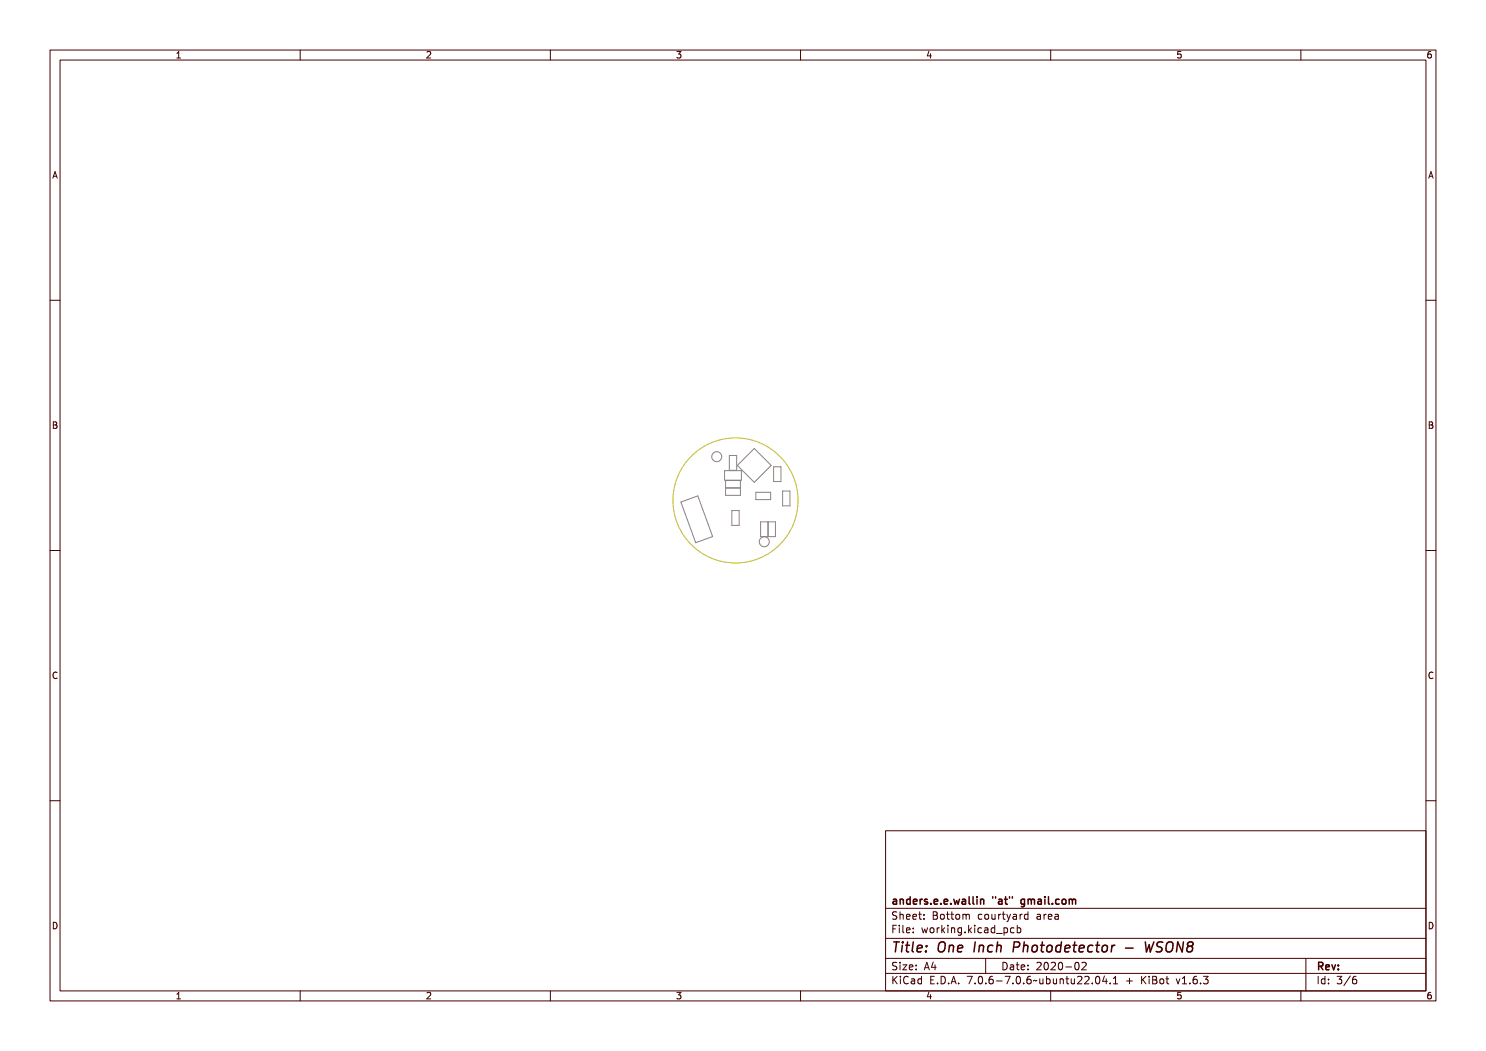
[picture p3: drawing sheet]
<svg xmlns="http://www.w3.org/2000/svg" width="297mm" height="210mm" viewBox="0 0 297 210" stroke-linecap="round" stroke-linejoin="round" font-family="sans-serif">
<g fill="none" stroke="#848484" stroke-width=".2">
<path d="M144.8 94h3.4v1.9h-3.4zM145 96h3v3h-3zM145 97.5h3M145.8 91h1.4v3h-1.4zM150.8 89.6l3.3 3.4-3.3 3.4-3.4-3.4zM151.1 98.4h2.9v1.4h-2.9zM154.6 93.3h1.5v2.9h-1.5zM156.4 98.1h1.5v3h-1.5zM136.1 100.3l3.4-1.2 2.9 8.1-3.4 1.2zM146.3 102h1.4v3h-1.4zM152 104.3h3v2.9h-3zM153.5 104.3v2.9"/>
<circle cx="143.3" cy="91.3" r="1"/>
<circle cx="152.8" cy="108.3" r="1"/>
</g>
<circle cx="147" cy="100" r="12.5" fill="none" stroke="#c2c200" stroke-width=".2"/>
<g fill="none" stroke="#480000" stroke-width=".2">
<path d="M10 10h277v190h-277zM12 12h273v186h-273zM60 10v2M110 10v2M160 10v2M210 10v2M260 10v2M10 60h2M285 60h2M10 110h2M285 110h2M10 160h2"/>
<path d="M285 160h2M177 166h108v32h-108zM60 198v2M110 198v2M160 198v2M177 181.5h108M177 187.5h108M177 191.5h108M177 194.5h108M178.1 195.2h.2v.6l.6-.6h.3l-.6 .6 .6 .8h-.2l-.5-.7-.2 .2v.5h-.2zM178.2 185h.9v.2h-.7v.4h.6v.2h-.6v.7h-.2zM178.3 182.4l.5-.1h.2v.2a.31 .31 0 0 0-.5-.1 .31 .31 0 0 0 0 .5 .5 .5 0 0 1 .6 .6 .5 .5 0 0 1-.8 .2l-.1-.2a.34 .34 0 0 0 .4 .1 .34 .34 0 0 0 .1-.5 .47 .47 0 0 1-.5-.2 .47 .47 0 0 1 .1-.5z"/>
<path d="M178.3 192.5l.5-.1h.2v.2a.31 .31 0 0 0-.5-.1 .31 .31 0 0 0 0 .5 .5 .5 0 0 1 .6 .6 .5 .5 0 0 1-.8 .2l-.1-.2a.34 .34 0 0 0 .4 .1 .34 .34 0 0 0 .1-.5 .47 .47 0 0 1-.5-.2 .47 .47 0 0 1 .1-.5zM179.4 182.2h.2v.6a.35 .35 0 0 1 .4-.1 .35 .35 0 0 1 .2 .4v.6h-.2v-.8h-.4v.8h-.2zM179.5 185.4h.4v.9h.4v.2h-.9v-.2h.3v-.8h-.2zM179.5 192.8h.4v.9h.4v.1h-.9v-.1h.3v-.8h-.2zM179.5 195.6h.4v.9h.4v.1h-.9v-.1h.3v-.8h-.2zM179.7 184.9h.2v.3h-.2zM179.7 192.3h.2v.3h-.2zM179.7 195.1h.2v.3h-.2zM180.6 184.9h.4v1.3l.4 .1v.2l-.5-.2v-1.2h-.3zM180.6 192.8h.8l-.6 .9h.6v.1h-.8l.6-.9h-.6zM180.7 182.8l.1-.1a.49 .49 0 0 1 .5 0 .49 .49 0 0 1 .2 .5h-.8a.42 .42 0 0 0 .3 .4 .42 .42 0 0 0 .4-.1 .47 .47 0 0 1-.4 .3 .47 .47 0 0 1-.4-.3zM180.7 195.4a.4 .4 0 0 1 .4-.3 .4 .4 0 0 1 .4 .3 .56 .56 0 0 0-.8 .4 .56 .56 0 0 0 .5 .7l.3-.1a.43 .43 0 0 1-.5 .3 .43 .43 0 0 1-.4-.4v-.6z"/>
<path d="M180.8 182.9l.4-.1 .1 .3h-.6zM181.8 195.6l.3-.1a.43 .43 0 0 1 .5 .5v.6h-.1v-.1a.38 .38 0 0 1-.5 .2 .38 .38 0 0 1-.2-.5 .38 .38 0 0 1 .4-.2h.3a.35 .35 0 0 0-.3-.4 .35 .35 0 0 0-.4 .2zM181.9 182.8l.1-.1a.49 .49 0 0 1 .5 0 .49 .49 0 0 1 .2 .5h-.8a.42 .42 0 0 0 .3 .4 .42 .42 0 0 0 .5-.1 .47 .47 0 0 1-.5 .3 .47 .47 0 0 1-.4-.3zM181.9 185.5l.1-.1a.49 .49 0 0 1 .5 0 .49 .49 0 0 1 .2 .5h-.8a.42 .42 0 0 0 .3 .4 .42 .42 0 0 0 .5-.1 .47 .47 0 0 1-.5 .3 .47 .47 0 0 1-.4-.3zM181.9 192.9l.1-.1a.49 .49 0 0 1 .5 0 .49 .49 0 0 1 .2 .5h-.8a.42 .42 0 0 0 .3 .4 .42 .42 0 0 0 .5-.1 .47 .47 0 0 1-.5 .3 .47 .47 0 0 1-.4-.3zM182 196.2l.5-.1a.31 .31 0 0 1-.2 .4 .31 .31 0 0 1-.4-.1zM182 182.9l.4-.1 .1 .3h-.6zM182 185.6l.4-.1 .1 .3h-.6zM182 193l.4-.1 .1 .3h-.6zM183 195.7l.4-.2 .2 .2v-.6h.2v1.5h-.2v-.1a.42 .42 0 0 1-.5 .1 .42 .42 0 0 1-.2-.5zM183.2 195.8l.1-.1a.4 .4 0 0 1 .3 .4 .4 .4 0 0 1-.3 .4l-.2-.2zM183.2 182.3h.2v.4h.4v.1h-.4v.7l.4 .1v.1h-.4l-.1-.1-.1-.8h-.3v-.1h.3z"/>
<path d="M183.3 185.4h.2v.3h-.2zM183.3 186.2h.2v.3h-.2zM183.3 192.8h.2v.3h-.2zM183.3 193.6h.2v.2h-.2zM184.5 182.7h.2v.3h-.2zM184.5 183.5h.2v.2h-.2zM185.2 185.4h.2l.2 .8 .1-.5h.2l.2 .5 .1-.8h.2l-.2 1.1h-.2l-.2-.7-.2 .7h-.1zM185.4 195.2h.9v.2h-.7v.4h.6v.2h-.6v.5h.7v.1h-.9zM185.7 192.4h.2l.5 1.4h-.2l-.1-.3h-.5l-.1 .3h-.2zM185.8 192.6l.2 .7h-.4zM186.6 182.3h.4a.35 .35 0 0 1 .5 .2 .35 .35 0 0 1-.3 .5 .41 .41 0 0 1 .3 .5 .41 .41 0 0 1-.5 .2h-.4zM186.8 183.1h.2a.27 .27 0 0 1 .3 .2 .27 .27 0 0 1-.3 .3h-.2z"/>
<path d="M186.8 182.5h.2a.23 .23 0 0 1 .3 .2 .23 .23 0 0 1-.3 .2h-.2zM186.8 185.6l.1-.1a.39 .39 0 0 1 .4 .4 .39 .39 0 0 1-.4 .4l-.1-.2zM186.9 196.4h.2v.2h-.2zM187.1 192.4h.2v.9h.2v.2h-.2v.3h-.2v-.3h-.6zM187.1 192.6v.7h-.4zM187.8 195.2a.76 .76 0 0 1 .9 .7 .76 .76 0 0 1-.9 .7zM188 195.4a.57 .57 0 0 1 .5 .5 .57 .57 0 0 1-.5 .6zM188 185.4h.2v.2v-.1a.29 .29 0 0 1 .3-.2 .29 .29 0 0 1 .3 .3 .37 .37 0 0 0-.5-.1 .37 .37 0 0 0-.1 .4v.6h-.2zM188 182.9l.1-.1a.39 .39 0 0 1 .4 .4 .39 .39 0 0 1-.4 .4l-.1-.2zM189.1 184.9h.1v.9l.5-.4h.2l-.4 .4 .5 .7h-.2l-.4-.6-.2 .1v.5h-.1zM189.2 182.3h.2v.4h.4v.1h-.4v.7l.4 .1v.1h-.4l-.1-.1-.1-.8h-.2v-.1h.2zM189.3 196.4h.3v.2h-.3z"/>
<path d="M190.3 185.4h.4v.9h.4v.2h-.9v-.2h.4v-.8h-.3zM190.5 182.3h.1v.4h.4v.1h-.4v.7l.4 .1v.1h-.4l-.1-.1v-.8h-.3v-.1h.3zM190.5 195.2h.3l.4 1.4h-.2l-.1-.3h-.5l-.1 .3h-.2zM190.6 184.9h.1v.3h-.1zM190.6 195.4l.2 .7h-.4zM191.4 185.4h.2v.1a.35 .35 0 0 1 .4-.1 .35 .35 0 0 1 .3 .4v.7h-.2l-.1-.9h-.3l-.1 .9h-.2zM191.6 182.9l.1-.1a.39 .39 0 0 1 .4 .4 .39 .39 0 0 1-.4 .4l-.1-.2zM191.7 196.4h.3v.2h-.3zM192.5 182.7l.6 .1 .3-.1 .1 1h-.1l-.1-.9-.2 .1v.8h-.1l-.2-.9-.1 .9h-.2zM192.7 185.5l.3-.2 .3 .2v-.1h.2v1a.53 .53 0 0 1-.8 .4v-.2a.36 .36 0 0 0 .4 .1 .36 .36 0 0 0 .2-.4l-.1 .1a.53 .53 0 0 1-.7-.3 .53 .53 0 0 1 .2-.6zM192.8 185.6l.1-.1a.39 .39 0 0 1 .4 .4 .39 .39 0 0 1-.4 .4l-.1-.2zM193.8 195.2h.9l-.5 1.4h-.2l.5-1.2h-.7z"/>
<path d="M194.1 186.2h.3v.3h-.3zM195.1 184.9h.2v.9l.4-.4h.3l-.5 .4 .5 .7h-.2l-.4-.6-.1 .1v.5h-.2zM195.2 182.8a.39 .39 0 0 1 .4-.2 .39 .39 0 0 1 .3 .3 .4 .4 0 0 0-.6 0 .4 .4 0 0 0 0 .6 .4 .4 0 0 0 .6 0 .45 .45 0 0 1-.6 .3 .45 .45 0 0 1-.3-.6zM195.3 196.4h.3v.2h-.3zM196.3 185.4h.5v.9h.3v.2h-.9v-.2h.4v-.8h-.3zM196.3 195.4a.57 .57 0 0 1 .7 0 .57 .57 0 0 1 .1 .8 .5 .5 0 0 1-.6 .5 .5 .5 0 0 1-.3-.8zM196.4 182.9l.1-.1a.39 .39 0 0 1 .4 .4 .39 .39 0 0 1-.4 .4l-.1-.2zM196.5 195.4a.61 .61 0 0 1 .4 1l-.1 .1a.61 .61 0 0 1-.4-1zM196.6 184.9h.2v.3h-.2zM197 191.5v3M197.4 182.7h.2v.8l.2 .1 .3-.2v-.7h.2v1h-.2v-.1a.35 .35 0 0 1-.4 .2 .35 .35 0 0 1-.3-.5zM197.6 185.5a.39 .39 0 0 1 .4-.2 .39 .39 0 0 1 .3 .3 .4 .4 0 0 0-.6 0 .4 .4 0 0 0 0 .6 .4 .4 0 0 0 .6 0 .45 .45 0 0 1-.6 .3 .45 .45 0 0 1-.3-.6z"/>
<path d="M197.7 196.4h.3v.2h-.3zM198.7 185.4l.2-.1a.43 .43 0 0 1 .6 .5v.7h-.2v-.2a.38 .38 0 0 1-.5 .2 .38 .38 0 0 1-.2-.5 .38 .38 0 0 1 .5-.2h.2a.35 .35 0 0 0-.3-.4 .35 .35 0 0 0-.3 .2zM198.7 195.4a.38 .38 0 0 1 .4-.3 .38 .38 0 0 1 .3 .3 .43 .43 0 0 0-.5 0 .43 .43 0 0 0-.1 .5 .46 .46 0 0 1 .7 .1 .46 .46 0 0 1-.2 .6 .46 .46 0 0 1-.7-.2zM198.8 182.7h.2v.2v-.1a.29 .29 0 0 1 .4-.2 .29 .29 0 0 1 .2 .3 .37 .37 0 0 0-.4-.1 .37 .37 0 0 0-.2 .4v.5h-.2zM198.8 186l.5-.1a.31 .31 0 0 1-.1 .4 .31 .31 0 0 1-.4-.1zM199.9 185.5l.3-.2 .3 .2v-.6h.2v1.6h-.2v-.2a.42 .42 0 0 1-.5 .1 .42 .42 0 0 1-.2-.5zM200 196h.5v.2h-.5zM200 185.6l.1-.1a.39 .39 0 0 1 .4 .4 .39 .39 0 0 1-.4 .4l-.1-.2zM200.1 182.3h.2v.4h.4v.1h-.4v.7l.4 .1v.1h-.4l-.2-.1v-.8h-.3v-.1h.3zM200.1 192.4a.76 .76 0 0 1 1 .7 .76 .76 0 0 1-1 .7zM200.3 192.6a.57 .57 0 0 1 .6 .5 .57 .57 0 0 1-.6 .6zM200.9 186.8l1.2 .1z"/>
<path d="M201 182.7h.2l.3 .8 .3-.8h.2l-.3 .7a.68 .68 0 0 1-.7 .8l.4-.5zM201 195.2h.9l-.5 1.4h-.2l.5-1.2h-.7zM201.4 192.8l.3-.1a.43 .43 0 0 1 .5 .5v.6h-.1v-.1a.38 .38 0 0 1-.5 .2 .38 .38 0 0 1-.2-.5 .38 .38 0 0 1 .4-.2h.3a.35 .35 0 0 0-.3-.4 .35 .35 0 0 0-.4 .2zM201.6 193.4l.5-.1a.31 .31 0 0 1-.2 .4 .31 .31 0 0 1-.4-.1zM202.2 185.4h.2v.1a.53 .53 0 0 1 .8 .3 .53 .53 0 0 1-.6 .7l-.2-.2v.6h-.2zM202.3 182.7l.3-.1a.43 .43 0 0 1 .5 .5v.6h-.2v-.1a.38 .38 0 0 1-.5 .2 .38 .38 0 0 1-.2-.5 .38 .38 0 0 1 .5-.2h.2a.35 .35 0 0 0-.2-.4 .35 .35 0 0 0-.4 .2zM202.4 183.3l.5-.1a.31 .31 0 0 1-.1 .4 .31 .31 0 0 1-.4-.1zM202.5 185.6l.1-.1a.4 .4 0 0 1 .4 .4 .4 .4 0 0 1-.4 .4l-.2-.2zM202.5 196.4h.3v.2h-.3zM202.8 192.4h.2v.4h.4v.1h-.4v.7l.4 .1v.1h-.4l-.2-.1v-.8h-.3v-.1h.3zM203.5 195.4a.57 .57 0 0 1 .8 0 .57 .57 0 0 1 0 .8 .5 .5 0 0 1-.6 .5 .5 .5 0 0 1-.3-.8zM203.6 185.5a.39 .39 0 0 1 .4-.2 .39 .39 0 0 1 .3 .3 .4 .4 0 0 0-.5 0 .4 .4 0 0 0 0 .6 .4 .4 0 0 0 .5 0 .45 .45 0 0 1-.6 .3 .45 .45 0 0 1-.2-.6z"/>
<path d="M203.6 182.7h.2v.2l.1-.1a.29 .29 0 0 1 .3-.2 .29 .29 0 0 1 .2 .3 .37 .37 0 0 0-.4-.1 .37 .37 0 0 0-.2 .4v.5h-.2zM203.7 195.4a.61 .61 0 0 1 .4 1l-.1 .1a.61 .61 0 0 1-.3-1zM203.9 192.9l.1-.1a.49 .49 0 0 1 .5 0 .49 .49 0 0 1 .2 .5h-.8a.42 .42 0 0 0 .3 .4 .42 .42 0 0 0 .5-.1 .47 .47 0 0 1-.5 .3 .47 .47 0 0 1-.4-.3zM204 193l.4-.1 .1 .3h-.6zM204.7 184.9h.1v.6a.53 .53 0 0 1 .8 .3 .53 .53 0 0 1-.6 .7l-.2-.2v.2h-.1zM204.7 182.8l.3-.2 .3 .2v-.6h.2v1.5h-.2v-.1a.42 .42 0 0 1-.5 .1 .42 .42 0 0 1-.2-.5zM204.8 182.9l.1-.1a.4 .4 0 0 1 .4 .4 .4 .4 0 0 1-.4 .4l-.1-.2zM204.9 185.6l.1-.1a.39 .39 0 0 1 .4 .4 .39 .39 0 0 1-.4 .4l-.1-.2zM204.9 196.4h.3v.2h-.3zM205.3 192.8h.2v.3h-.2zM205.3 193.6h.2v.2h-.2zM205.9 195.4a.38 .38 0 0 1 .4-.3 .38 .38 0 0 1 .3 .3 .43 .43 0 0 0-.5 0 .43 .43 0 0 0-.1 .5 .46 .46 0 0 1 .7 .1 .46 .46 0 0 1-.2 .6 .46 .46 0 0 1-.6-.2z"/>
<path d="M207 196l1-.1a.49 .49 0 0 1-.8 .1l-.2 .2zM207.1 182.7l.3-.1a.43 .43 0 0 1 .5 .5v.6h-.2v-.1a.38 .38 0 0 1-.5 .2 .38 .38 0 0 1-.2-.5 .38 .38 0 0 1 .5-.2h.2a.35 .35 0 0 0-.2-.4 .35 .35 0 0 0-.4 .2zM207.3 183.3l.4-.1a.31 .31 0 0 1-.1 .4 .31 .31 0 0 1-.4-.1zM207.4 192.5a.53 .53 0 0 1 .8 .1 .53 .53 0 0 1-.3 .7l-.3 .4h.7v.1h-.9l.3-.5a.4 .4 0 0 0 .3-.4 .4 .4 0 0 0-.3-.4l-.3 .2zM208.3 195.6h.1l.1 .8 .2 .1 .2-.2v-.7h.2v1h-.2v-.1a.35 .35 0 0 1-.4 .2 .35 .35 0 0 1-.2-.5zM208.4 182.7h.2v.2l.1-.1a.29 .29 0 0 1 .3-.2 .29 .29 0 0 1 .2 .3 .37 .37 0 0 0-.4-.1 .37 .37 0 0 0-.2 .4v.5h-.2zM208.7 192.6a.57 .57 0 0 1 .7 0 .57 .57 0 0 1 .1 .8 .5 .5 0 0 1-.6 .5 .5 .5 0 0 1-.3-.8zM208.9 192.6a.61 .61 0 0 1 .3 1l-.1 .1a.61 .61 0 0 1-.3-1zM209.5 195.1h.2v.6a.53 .53 0 0 1 .7 .3 .53 .53 0 0 1-.6 .7l-.1-.2v.1h-.2zM209.5 182.8l.2-.1a.49 .49 0 0 1 .5 0 .49 .49 0 0 1 .2 .5h-.8a.42 .42 0 0 0 .3 .4 .42 .42 0 0 0 .4-.1 .47 .47 0 0 1-.4 .3 .47 .47 0 0 1-.4-.3zM209.7 182.9l.3-.1 .2 .3h-.6zM209.7 195.8l.1-.1a.4 .4 0 0 1 .4 .4 .4 .4 0 0 1-.4 .4l-.1-.2z"/>
<path d="M209.8 192.5a.53 .53 0 0 1 .8 .1 .53 .53 0 0 1-.3 .7l-.3 .4h.7v.1h-.9l.3-.5a.4 .4 0 0 0 .3-.4 .4 .4 0 0 0-.3-.4l-.3 .2zM210 198v2M210.7 195.6h.2v.8l.2 .1 .2-.2v-.7h.2v1h-.2v-.1a.35 .35 0 0 1-.4 .2 .35 .35 0 0 1-.2-.5zM210.7 182.7l.3-.1a.43 .43 0 0 1 .5 .5v.6h-.2v-.1a.38 .38 0 0 1-.4 .2 .38 .38 0 0 1-.3-.5 .38 .38 0 0 1 .5-.2h.2a.35 .35 0 0 0-.2-.4 .35 .35 0 0 0-.4 .2zM210.9 183.3l.4-.1a.31 .31 0 0 1-.1 .4 .31 .31 0 0 1-.4-.1zM211.1 192.6a.57 .57 0 0 1 .7 0 .57 .57 0 0 1 .1 .8 .5 .5 0 0 1-.6 .5 .5 .5 0 0 1-.3-.8zM211.3 192.6a.61 .61 0 0 1 .3 1l-.1 .1a.61 .61 0 0 1-.3-1zM211.9 195.6h.2v.1a.35 .35 0 0 1 .4-.1 .35 .35 0 0 1 .2 .4v.6h-.2v-.8h-.4v.8h-.2zM212.4 193.2h.5v.2h-.5zM213.3 195.2h.2v.4h.4v.1h-.4v.7l.4 .1v.1h-.4l-.2-.1v-.8h-.3v-.1h.3zM213.5 192.6a.57 .57 0 0 1 .7 0 .57 .57 0 0 1 .1 .8 .5 .5 0 0 1-.6 .5 .5 .5 0 0 1-.3-.8zM213.7 192.6a.61 .61 0 0 1 .3 1v.1a.61 .61 0 0 1-.4-1z"/>
<path d="M214.3 195.6h.2v.8l.2 .1 .2-.2v-.7h.2v1h-.2v-.1a.35 .35 0 0 1-.4 .2 .35 .35 0 0 1-.2-.5zM214.6 192.5a.53 .53 0 0 1 .8 .1 .53 .53 0 0 1-.3 .7l-.3 .4h.7v.1h-.9l.3-.5a.4 .4 0 0 0 .4-.4 .4 .4 0 0 0-.4-.4l-.3 .2zM215.5 195.3a.53 .53 0 0 1 .8 .1 .53 .53 0 0 1-.3 .7l-.3 .4h.6v.1h-.9l.4-.5a.4 .4 0 0 0 .3-.4 .4 .4 0 0 0-.3-.4l-.3 .2zM216.2 192.4l.6-.1 .3 .4-.9 1.1h.9M216.7 195.3a.53 .53 0 0 1 .8 .1 .53 .53 0 0 1-.3 .7l-.3 .4h.6v.1h-.9l.4-.5a.4 .4 0 0 0 .3-.4 .4 .4 0 0 0-.3-.4l-.3 .2zM218.2 196.4h.2v.2h-.2zM219.2 195.4a.57 .57 0 0 1 .7 0 .57 .57 0 0 1 .1 .8 .5 .5 0 0 1-.7 .5 .5 .5 0 0 1-.3-.8zM219.4 195.4a.61 .61 0 0 1 .3 1l-.1 .1a.61 .61 0 0 1-.3-1zM220.8 195.2h.2v.9h.2v.2h-.2v.3h-.2v-.3h-.6zM220.8 195.4v.7h-.4zM221.8 196.4h.2v.2h-.2zM222.8 195.3l.5-.1v1.3h.3v.1h-.8v-.1h.3v-1.1h-.3z"/>
<path d="M225.4 195.5h.2v.4h.4v.2h-.4v.4h-.2v-.4h-.4v-.2h.4zM227.5 195.2h.2v.6l.6-.6h.2l-.6 .6 .6 .8h-.2l-.5-.7-.1 .2v.5h-.2zM228.8 195.6h.4v.9h.4v.1h-.9v-.1h.4v-.8h-.3zM229.1 195.1h.1v.3h-.1zM229.9 195.2h.4a.35 .35 0 0 1 .5 .2 .35 .35 0 0 1-.3 .5 .41 .41 0 0 1 .3 .5 .41 .41 0 0 1-.5 .2h-.4zM230.1 196h.2a.27 .27 0 0 1 .3 .2 .27 .27 0 0 1-.3 .3h-.2zM230.1 195.4h.2a.23 .23 0 0 1 .3 .2 .23 .23 0 0 1-.3 .2h-.2zM231.3 195.8l.1-.1a.39 .39 0 0 1 .4 .4 .39 .39 0 0 1-.4 .4l-.1-.2zM232.6 195.2h.1v.4h.4v.1h-.4l.1 .7 .3 .1v.1h-.3l-.2-.1v-.8h-.3v-.1h.3zM234.6 195.6h.2l.3 .9 .4-.9h.2l-.4 1h-.3zM236 195.3l.5-.1v1.3h.3v.1h-.8v-.1h.3v-1.1h-.3zM237.4 196.4h.3v.2h-.3z"/>
<path d="M238.4 195.4a.38 .38 0 0 1 .4-.3 .38 .38 0 0 1 .3 .3 .43 .43 0 0 0-.5 0 .43 .43 0 0 0-.1 .5 .46 .46 0 0 1 .7 .1 .46 .46 0 0 1-.2 .6 .46 .46 0 0 1-.7-.2zM239.8 196.4h.3v.2h-.3zM240.7 195.2a.46 .46 0 0 1 .6 0 .46 .46 0 0 1 .1 .6l-.1 .1a.47 .47 0 0 1 .2 .7 .47 .47 0 0 1-.7 0l-.1-.2a.35 .35 0 0 0 .5 .1 .35 .35 0 0 0 0-.5l-.3-.1v-.1a.29 .29 0 0 0 .4-.1 .29 .29 0 0 0-.1-.4 .29 .29 0 0 0-.4 .1h-.1zM260 198v2M261 191.5v6.5M263.2 195.2h.8v.2h-.3v1.1h.3v.1h-.8v-.1h.3v-1.1h-.3zM264.4 195.7l.3-.2 .3 .2v-.6h.2v1.5h-.2v-.1a.42 .42 0 0 1-.5 .1 .42 .42 0 0 1-.2-.5zM264.6 195.8l.1-.1a.4 .4 0 0 1 .3 .4 .4 .4 0 0 1-.3 .4l-.2-.2zM265.9 195.6h.2v.3h-.2zM265.9 196.4h.2v.2h-.2zM268 195.2a.46 .46 0 0 1 .6 0 .46 .46 0 0 1 .1 .6l-.1 .1a.47 .47 0 0 1 .2 .7 .47 .47 0 0 1-.8 0l-.1-.2a.35 .35 0 0 0 .6 .1 .35 .35 0 0 0 0-.5l-.3-.1v-.1a.29 .29 0 0 0 .4-.1 .29 .29 0 0 0-.1-.4 .29 .29 0 0 0-.4 .1h-.1zM269.9 195.2h.2l-.8 1.6h-.2z"/>
<path d="M270.5 195.4a.38 .38 0 0 1 .4-.3 .38 .38 0 0 1 .3 .3 .43 .43 0 0 0-.5 0 .43 .43 0 0 0-.2 .5 .46 .46 0 0 1 .7 .1 .46 .46 0 0 1-.2 .6 .46 .46 0 0 1-.6-.2z"/>
<circle cx="187" cy="185.9" r=".53"/>
<circle cx="188.2" cy="183.2" r=".53"/>
<circle cx="191.8" cy="183.2" r=".53"/>
<circle cx="196.6" cy="183.2" r=".53"/>
<circle cx="196.7" cy="195.9" r=".13"/>
<circle cx="199.1" cy="196.2" r=".32"/>
<circle cx="203.9" cy="195.9" r=".13"/>
<circle cx="206.3" cy="196.2" r=".32"/>
<circle cx="209" cy="193.1" r=".13"/>
<circle cx="211.4" cy="193.1" r=".13"/>
<circle cx="213.8" cy="193.1" r=".13"/>
<circle cx="219.5" cy="195.9" r=".13"/>
<circle cx="231.5" cy="196.1" r=".53"/>
<circle cx="238.8" cy="196.2" r=".32"/>
<circle cx="270.9" cy="196.2" r=".32"/>
</g>
<g fill="none" stroke="#480000" stroke-width=".3">
<path d="M178.2 179.7l.3-.1a.43 .43 0 0 1 .5 .5v.6h-.1v-.1a.38 .38 0 0 1-.5 .2 .38 .38 0 0 1-.2-.5 .38 .38 0 0 1 .4-.2h.3a.35 .35 0 0 0-.3-.4 .35 .35 0 0 0-.4 .2zM179.4 179.7h.2v.1a.35 .35 0 0 1 .4-.1 .35 .35 0 0 1 .2 .4v.6h-.2v-.8h-.4v.8h-.2zM180.6 179.8l.4-.2 .2 .2v-.6h.2v1.5h-.2v-.1a.42 .42 0 0 1-.5 .1 .42 .42 0 0 1-.2-.5zM180.8 179.9l.1-.1a.4 .4 0 0 1 .3 .4 .4 .4 0 0 1-.3 .4l-.2-.2zM181.9 179.8l.1-.1a.49 .49 0 0 1 .5 0 .49 .49 0 0 1 .2 .5h-.8a.42 .42 0 0 0 .3 .4 .42 .42 0 0 0 .5-.1 .47 .47 0 0 1-.5 .3 .47 .47 0 0 1-.4-.3zM182 179.9l.4-.1 .1 .3h-.6zM183.2 179.7h.1v.2l.1-.1a.29 .29 0 0 1 .3-.2 .29 .29 0 0 1 .2 .3 .37 .37 0 0 0-.4-.1 .37 .37 0 0 0-.2 .4v.5h-.1zM184.3 179.7l.5-.1 .2 .1-.1 .1a.25 .25 0 0 0-.3 0 .25 .25 0 0 0-.1 .2 .38 .38 0 0 1 .5 .3 .38 .38 0 0 1-.4 .5l-.4-.1v-.2a.31 .31 0 0 0 .4 .1 .31 .31 0 0 0 .2-.3 .42 .42 0 0 1-.4-.1 .42 .42 0 0 1-.1-.5zM186.7 179.8l.1-.1a.49 .49 0 0 1 .6 0 .49 .49 0 0 1 .1 .5h-.8a.42 .42 0 0 0 .3 .4 .42 .42 0 0 0 .5-.1 .47 .47 0 0 1-.5 .3 .47 .47 0 0 1-.4-.3zM186.8 179.9l.4-.1 .1 .3h-.6zM189.1 179.8l.2-.1a.49 .49 0 0 1 .5 0 .49 .49 0 0 1 .1 .5h-.8a.42 .42 0 0 0 .3 .4 .42 .42 0 0 0 .5-.1 .47 .47 0 0 1-.5 .3 .47 .47 0 0 1-.4-.3zM189.2 179.9l.4-.1 .1 .3h-.6z"/>
<path d="M191.2 179.7h.2l.2 .8 .2-.5h.1l.2 .5 .2-.8h.1l-.2 1h-.2l-.2-.6-.1 .6h-.2zM192.6 179.7l.3-.1a.43 .43 0 0 1 .6 .5v.6h-.2v-.1a.38 .38 0 0 1-.5 .2 .38 .38 0 0 1-.2-.5 .38 .38 0 0 1 .4-.2h.3a.35 .35 0 0 0-.3-.4 .35 .35 0 0 0-.4 .2zM193.8 179.2h.5v1.3l.3 .1v.1l-.4-.1-.1-1.2h-.3zM195 179.2h.5v1.3l.4 .1v.1l-.5-.1-.1-1.2h-.3zM196.3 179.7h.5v.9h.3v.1h-.9v-.1h.4v-.8h-.3zM196.6 179.2h.2v.3h-.2zM197.4 179.7h.2v.1a.35 .35 0 0 1 .5-.1 .35 .35 0 0 1 .2 .4v.6h-.2l-.1-.8h-.3l-.1 .8h-.2zM200 179.3h.2v.5h-.2zM200.4 179.3h.1v.5h-.1zM201.1 179.7l.2-.1a.43 .43 0 0 1 .6 .5v.6h-.2v-.1a.38 .38 0 0 1-.5 .2 .38 .38 0 0 1-.2-.5 .38 .38 0 0 1 .5-.2h.2a.35 .35 0 0 0-.2-.4 .35 .35 0 0 0-.4 .2zM202.5 179.3h.2v.4h.4v.1h-.4v.7l.4 .1v.1h-.4l-.2-.1v-.8h-.3v-.1h.3zM203.6 179.3h.2v.5h-.2z"/>
<path d="M204 179.3h.1v.5h-.1zM205.9 179.8l.3-.2 .3 .2v-.1h.2v1a.53 .53 0 0 1-.8 .4v-.2a.36 .36 0 0 0 .5 .1 .36 .36 0 0 0 .1-.4v.1a.47 .47 0 0 1-.7-.1 .47 .47 0 0 1 0-.6zM206 179.9l.1-.1a.39 .39 0 0 1 .4 .4 .39 .39 0 0 1-.4 .4l-.1-.2zM207 179.7l.5 .1 .4-.1 .1 1h-.2l-.1-.9-.1 .1v.8h-.2l-.1-.9-.2 .9h-.1zM208.3 179.7l.3-.1a.43 .43 0 0 1 .5 .5v.6h-.2v-.1a.38 .38 0 0 1-.5 .2 .38 .38 0 0 1-.2-.5 .38 .38 0 0 1 .5-.2h.2a.35 .35 0 0 0-.2-.4 .35 .35 0 0 0-.4 .2zM209.5 179.7h.5v.9h.4v.1h-.9v-.1h.3v-.8h-.3zM209.8 179.2h.2v.3h-.2zM210.6 179.2h.5v1.3l.4 .1v.1l-.5-.1-.1-1.2h-.3zM213.2 179.8a.39 .39 0 0 1 .4-.2 .39 .39 0 0 1 .3 .3 .4 .4 0 0 0-.5 0 .4 .4 0 0 0 0 .6 .4 .4 0 0 0 .5 0 .45 .45 0 0 1-.5 .3 .45 .45 0 0 1-.3-.6zM214.5 179.9l.1-.1a.39 .39 0 0 1 .4 .4 .39 .39 0 0 1-.4 .4l-.2-.2zM215.4 179.7l.6 .1 .3-.1 .1 1h-.2l-.1-.9-.1 .1v.8h-.2l-.1-.9-.1 .9h-.2zM178.1 188.4h1.4v.2h-.6v1.7h-.2v-1.7h-.6z"/>
<path d="M178.4 180.3l.5-.1a.31 .31 0 0 1-.2 .4 .31 .31 0 0 1-.4-.1zM179.9 188.8h.7v1.3h.4v.2h-1.2v-.2h.5v-1.1h-.4zM180.3 188.3h.3v.3h-.3zM181.8 188.4h.2v.4h.6v.2h-.6v1l.6 .1v.2a.55 .55 0 0 1-.8-.5v-.8h-.4v-.2h.4zM183 188.3h.6l.1 1.6 .1 .2h.4v.2a.54 .54 0 0 1-.8-.5v-1.4h-.4zM184.8 189a.65 .65 0 0 1 .8-.1 .65 .65 0 0 1 .3 .7h-1.1a.56 .56 0 0 0 .4 .5 .56 .56 0 0 0 .6-.1v.2a.81 .81 0 0 1-1.1-.1 .81 .81 0 0 1 .1-1.1zM185 189.1l.4-.1 .2 .4h-.8zM185.7 180.5h.2v.2h-.2zM186.7 188.9h.3v.4h-.3zM186.7 189.9h.3v.4h-.3zM188.1 180.5h.2v.2h-.2zM189.7 188.4a.71 .71 0 0 1 .8 .1 .71 .71 0 0 1 .2 .8 .71 .71 0 0 1-.7 1 .71 .71 0 0 1-.6-1l.1-.5z"/>
<path d="M189.9 188.6a.51 .51 0 0 1 .5 .2 .51 .51 0 0 1 0 .5v.3a.39 .39 0 0 1-.4 .5 .39 .39 0 0 1-.3-.5v-.7zM190.5 180.5h.3v.2h-.3zM191.1 188.8h.2v.3a.47 .47 0 0 1 .6-.3 .47 .47 0 0 1 .3 .6v.9h-.2l-.1-1.1-.2-.2-.3 .3-.1 1h-.2zM192.8 189a.65 .65 0 0 1 .8-.1 .65 .65 0 0 1 .3 .7h-1.1a.56 .56 0 0 0 .4 .5 .56 .56 0 0 0 .6-.1v.2a.81 .81 0 0 1-1-.1 .81 .81 0 0 1 0-1.1zM192.8 180.3l.5-.1a.31 .31 0 0 1-.1 .4 .31 .31 0 0 1-.4-.1zM193 189.1l.4-.1 .2 .4h-.7zM195.9 188.4h1.1v.2h-.4v1.5h.4v.2h-1.1v-.2h.4v-1.5h-.4zM197.5 188.8h.2v.3a.47 .47 0 0 1 .6-.3 .47 .47 0 0 1 .3 .6v.9h-.2v-1.1l-.3-.2-.3 .3-.1 1h-.2zM199.3 189l.6-.2 .3 .1v.3a.53 .53 0 0 0-.7 0 .53 .53 0 0 0 0 .7 .53 .53 0 0 0 .7 .1v.2a.77 .77 0 0 1-1-.2 .77 .77 0 0 1 .1-1zM200.7 188.3h.3v.8a.47 .47 0 0 1 .5-.3 .47 .47 0 0 1 .3 .6v.9h-.2v-1.1l-.3-.2-.3 .3v1h-.3zM201.2 180.3l.5-.1a.31 .31 0 0 1-.1 .4 .31 .31 0 0 1-.4-.1zM203.9 188.4h.6a.63 .63 0 0 1 .6 .7 .63 .63 0 0 1-.9 .4v.8h-.3z"/>
<path d="M204.2 188.6h.3a.37 .37 0 0 1 .4 .3 .37 .37 0 0 1-.4 .4h-.3zM205.5 188.3h.3v.8a.47 .47 0 0 1 .6-.3 .47 .47 0 0 1 .2 .6v.9h-.2v-1.1l-.3-.2-.3 .3v1h-.3zM207.4 189.2l.1-.2a.53 .53 0 0 1 .6 .6 .53 .53 0 0 1-.6 .5l-.2-.3zM208.5 180.3l.4-.1a.31 .31 0 0 1-.1 .4 .31 .31 0 0 1-.4-.1zM209 188.4h.3v.4h.5v.2h-.5v1l.5 .1v.2a.55 .55 0 0 1-.8-.5v-.8h-.3v-.2h.3zM210.6 189.2l.1-.2a.53 .53 0 0 1 .6 .6 .53 .53 0 0 1-.6 .5l-.2-.3zM212 189l.4-.2 .4 .2v-.7h.3v2h-.3v-.2a.56 .56 0 0 1-.7 .2 .56 .56 0 0 1-.2-.7zM212.2 180.5h.2v.2h-.2zM212.2 189.2l.1-.2a.53 .53 0 0 1 .5 .6 .53 .53 0 0 1-.5 .5l-.2-.3zM213.6 189a.65 .65 0 0 1 .8-.1 .65 .65 0 0 1 .3 .7h-1a.56 .56 0 0 0 .4 .5 .56 .56 0 0 0 .6-.1v.2a.81 .81 0 0 1-1.1-.1 .81 .81 0 0 1 0-1.1zM213.8 189.1l.5-.1 .2 .4h-.8zM215.5 188.4h.2v.4h.5v.2h-.5v1l.5 .1v.2a.55 .55 0 0 1-.7-.5v-.8h-.4v-.2h.4z"/>
<path d="M216.9 189a.65 .65 0 0 1 .8-.1 .65 .65 0 0 1 .3 .7h-1.1a.56 .56 0 0 0 .4 .5 .56 .56 0 0 0 .6-.1v.2a.81 .81 0 0 1-1.1-.1 .81 .81 0 0 1 .1-1.1zM217.1 189.1l.4-.1 .2 .4h-.8zM218.6 189l.6-.2 .3 .1v.3a.53 .53 0 0 0-.7 0 .53 .53 0 0 0 0 .7 .53 .53 0 0 0 .7 .1v.2a.77 .77 0 0 1-1-.2 .77 .77 0 0 1 .1-1zM220.3 188.4h.2v.4h.6v.2h-.6v1l.6 .1v.2a.55 .55 0 0 1-.8-.5v-.8h-.4v-.2h.4zM221.8 189.2l.2-.2a.53 .53 0 0 1 .5 .6 .53 .53 0 0 1-.5 .5l-.2-.3zM223.4 188.8h.2v.3a.4 .4 0 0 1 .4-.3 .4 .4 0 0 1 .4 .3 .48 .48 0 0 0-.5 0 .48 .48 0 0 0-.3 .5v.7h-.2zM226.6 189.5h.7v.2h-.7zM229.3 188.4h.3l.2 1.5 .2-1h.3l.2 1 .2-1.5h.2l-.2 1.9h-.3l-.3-1.2-.2 1.2h-.3zM231.3 188.5l.7-.2 .3 .1v.3a.42 .42 0 0 0-.6-.2 .42 .42 0 0 0-.1 .6 .66 .66 0 0 1 .8 .8 .66 .66 0 0 1-1.1 .4l-.1-.1v-.3a.49 .49 0 0 0 .6 .3 .49 .49 0 0 0 .3-.6 .78 .78 0 0 1-.9-1zM233 188.4a.71 .71 0 0 1 .8 .1 .71 .71 0 0 1 .2 .8 .71 .71 0 0 1-.6 1 .71 .71 0 0 1-.7-1l.1-.5zM233.2 188.6a.51 .51 0 0 1 .5 .2 .51 .51 0 0 1 0 .5v.3a.39 .39 0 0 1-.3 .5 .39 .39 0 0 1-.4-.5v-.7zM234.3 188.4h.4l.6 1.6v-1.6h.3v1.9h-.4l-.6-1.6v1.6h-.3z"/>
<path d="M236.1 188.5a.54 .54 0 0 1 .9-.1 .54 .54 0 0 1-.2 .9 .56 .56 0 0 1 .2 .8 .56 .56 0 0 1-.9 0 .56 .56 0 0 1 .2-.8l-.3-.3zM237.8 188.2h.3l.3 .2 .1 .3-.5 .4 .3 .2a.67 .67 0 0 1-.2 .8M263.1 192.4a.73 .73 0 0 1 .9 .2v.3l-.3 .3 .5 .6h-.2l-.3-.4-.2-.2h-.2v.6h-.2zM263.3 192.6h.2a.26 .26 0 0 1 .3 .2 .26 .26 0 0 1-.2 .3h-.3zM264.5 192.9l.1-.1a.49 .49 0 0 1 .5 0 .49 .49 0 0 1 .2 .5h-.8a.42 .42 0 0 0 .3 .4 .42 .42 0 0 0 .4-.1 .47 .47 0 0 1-.4 .3 .47 .47 0 0 1-.4-.3zM264.6 193l.3-.1 .2 .3h-.6zM265.5 192.8h.2l.3 .9 .3-.9h.2l-.4 1h-.2zM267.1 192.8h.2v.3h-.2zM267.1 193.6h.2v.2h-.2z"/>
<circle cx="207.7" cy="189.5" r=".72"/>
<circle cx="210.9" cy="189.5" r=".72"/>
<circle cx="214.7" cy="180.2" r=".53"/>
<circle cx="222.1" cy="189.5" r=".72"/>
<circle cx="236.6" cy="189.8" r=".38"/>
<circle cx="236.6" cy="188.8" r=".33"/>
</g>
<text font-size="2.7" fill="#480000" x="178" y="190.3">Title: One Inch Photodetector - WSON8</text>
<g font-size="2" fill="#480000">
<text x="178" y="180.7">anders.e.e.wallin &quot;at&quot; gmail.com</text>
<text x="178" y="183.7">Sheet: Bottom courtyard area</text>
<text x="178" y="186.5">File: working.kicad_pcb</text>
<text x="178" y="193.9">Size: A4</text>
<text x="178" y="196.6">KiCad E.D.A. 7.0.6-7.0.6~ubuntu22.04.1 + KiBot v1.6.3</text>
<text x="200" y="193.9">Date: 2020-02</text>
<text x="263" y="196.6">Id: 3/6</text>
<text x="263" y="193.9">Rev:</text>
</g>
<g font-size="1.7" fill="#480000">
<text x="35" y="11.7">1</text>
<text x="85" y="11.7">2</text>
<text x="135" y="11.7">3</text>
<text x="185" y="11.7">4</text>
<text x="235" y="11.7">5</text>
<text x="285" y="11.7">6</text>
<text x="10.5" y="35.7">A</text>
<text x="285.5" y="35.7">A</text>
<text x="10.5" y="85.6">B</text>
<text x="285.5" y="85.6">B</text>
<text x="10.5" y="135.7">C</text>
<text x="285.5" y="135.7">C</text>
<text x="10.5" y="185.6">D</text>
<text x="285.5" y="185.6">D</text>
<text x="35" y="199.7">1</text>
<text x="85" y="199.7">2</text>
<text x="135" y="199.7">3</text>
<text x="185" y="199.7">4</text>
<text x="235" y="199.7">5</text>
<text x="285" y="199.7">6</text>
</g>
</svg>
